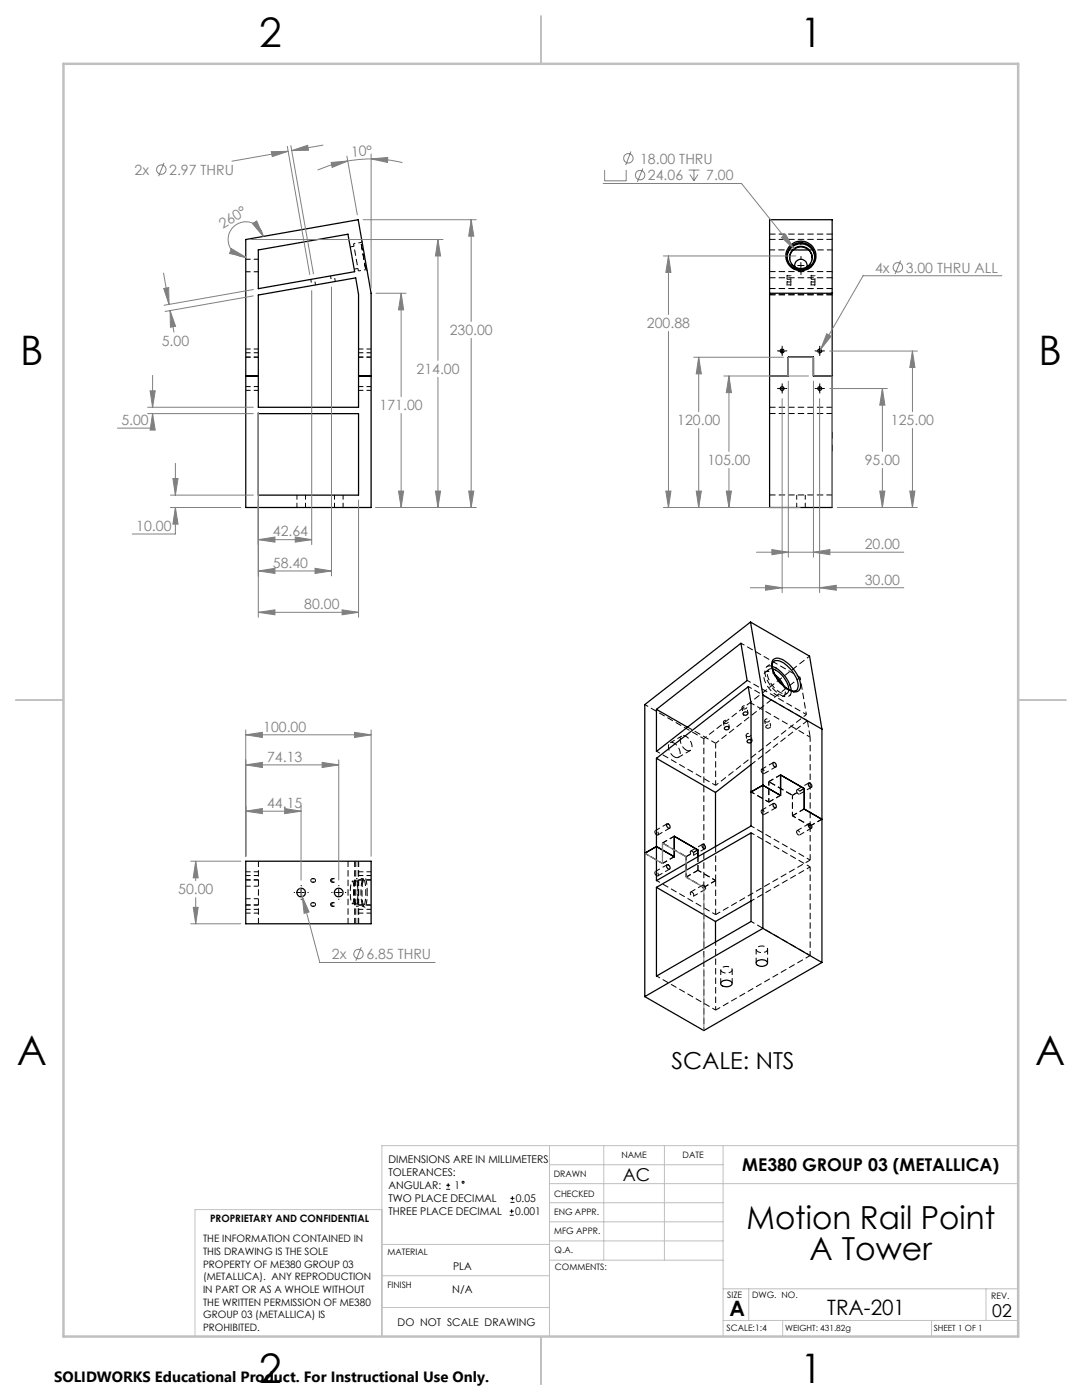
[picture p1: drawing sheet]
<svg xmlns="http://www.w3.org/2000/svg" width="216mm" height="279mm" viewBox="0 0 216 279" stroke-linecap="round" stroke-linejoin="round" font-family="sans-serif">
<g fill="none" stroke="#000" stroke-width=".2" stroke-dasharray="1.3 .6" stroke-dashoffset=".3" stroke-linecap="butt">
<path d="M49.1 54.2h2.5M51.6 51.7h-2.5M157.1 56.2v.7M157.8 56.9v-.7M161.9 56.2v.7M162.6 56.9v-.7M49.1 77.9h2.5M49.1 70.4h2.5M51.6 71.3h-2.5M51.6 77.2h-2.5M51.6 69.7h-2.5M71.6 77.9h2.5"/>
<path d="M71.6 70.4h2.5M74.1 71.3h-2.5M74.1 77.2h-2.5M74.1 69.7h-2.5M59.2 98.8v2.5M66.7 98.8v2.5M159 98.8v2.5M61 101.3v-2.5M68.5 101.3v-2.5M160.7 101.3v-2.5M137.2 145.1l5.6 3.2M144.5 144.3a.45 .45 0 0 1 .2-.6 .45 .45 0 0 1 .6 .3l-.2 .3h-.6"/>
<path d="M148.2 141.4a.45 .45 0 0 1 .2-.6 .45 .45 0 0 1 .6 .3l-.2 .3h-.6M149 147a.45 .45 0 0 1 .2-.7 .45 .45 0 0 1 .7 .3l-.3 .3-.6 .1M149.9 147.6l.2 .2-.2 .3M151.9 153.8v-.2a.47 .47 0 0 1 .6 .2 .47 .47 0 0 1-.1 .6l-.3-.2-.2-.4M152.7 144.1a.45 .45 0 0 1 .3-.7 .45 .45 0 0 1 .6 .3l-.2 .3-.7 .1M152.9 145.3a.45 .45 0 0 1 .3-.7 .45 .45 0 0 1 .6 .3l-.2 .4h-.7M158.9 157.8l.1-.1a.47 .47 0 0 1 .6 .2 .47 .47 0 0 1-.1 .6l-.4-.2-.2-.5M49.1 174.7h2.5M49.1 179.4h2.5M51.6 175.6h-2.5M51.6 174h-2.5M51.6 176.9h-2.5"/>
<path d="M71.6 174.7h2.5M74.1 175.6h-2.5M74.1 174h-2.5M131 174.8a.47 .47 0 0 1-.3-.4 .47 .47 0 0 1 .2-.5 .51 .51 0 0 1 .4 .4 .51 .51 0 0 1-.2 .5h-.1M131 166.6a.47 .47 0 0 1-.3-.4 .47 .47 0 0 1 .2-.5 .51 .51 0 0 1 .4 .4 .51 .51 0 0 1-.2 .6l-.1-.1M138.1 178a.47 .47 0 0 1 .3 .4 .47 .47 0 0 1-.2 .5 .51 .51 0 0 1-.4-.4 .51 .51 0 0 1 .2-.5h.1M138.1 169.9a.47 .47 0 0 1 .3 .4 .47 .47 0 0 1-.2 .4 .51 .51 0 0 1-.4-.3 .51 .51 0 0 1 .2-.6l.1 .1M140.4 176.7l-.1-.1a.47 .47 0 0 0-.1 .6 .47 .47 0 0 0 .6 .3v-.4l-.4-.4M151.9 161.9v-.1a.47 .47 0 0 1 .6 .2 .47 .47 0 0 1-.1 .6l-.3-.2-.2-.5M158.9 166l.1-.1a.47 .47 0 0 1 .6 .1 .47 .47 0 0 1-.1 .7l-.4-.2-.2-.5M161.7 164.8v-17.7M49.1 182.2h2.5"/>
<path d="M51.6 180.6h-2.5M51.6 181.5h-2.5M71.6 182.2h2.5M74.1 180.6h-2.5M74.1 181.5h-2.5"/>
</g>
<path d="M73 53.8l-1-5.4 1 5.4M154.1 133a1.09 1.09 0 0 0-1.2 .2 1.09 1.09 0 0 0-.3 1.2 6.2 6.2 0 0 0 4.2 4.6 1.01 1.01 0 0 0 1.1-1.2M161.7 147.1l-.6-3.3" fill="none" stroke="#000" stroke-width=".2" stroke-dasharray="1.3 .6" stroke-dashoffset="-.1" stroke-linecap="butt"/>
<path d="M70.5 48.6l1 5.5M156.4 136.9a1.55 1.55 0 0 1-.2 2.1h-.4l-.9-.3M160.9 142.6l-1.2-7.4M70.6 178.1l.1-1.2a1 1 0 0 1 .4-1 7.3 7.3 0 0 1 0 4.4 1.8 1.8 0 0 1-.4-1.6l-.1-.6M70.7 178.1l-.1-1.2a1 1 0 0 0-.4-1 7.3 7.3 0 0 0 0 4.4 1.8 1.8 0 0 0 .5-1.6v-.6M72.5 175.4h-1.5M71 180.9h1.5" fill="none" stroke="#000" stroke-width=".2" stroke-dasharray="1.3 .6" stroke-dashoffset=".7" stroke-linecap="butt"/>
<g fill="none" stroke="#000" stroke-width=".2" stroke-dasharray="1.3 .6" stroke-linecap="butt">
<path d="M72.2 48.1l-.2 .3M73 53.8l.3 .2M157.1 51.1v.3M157.1 51.2a2.75 2.75 0 0 0 2.7 2.9 2.75 2.75 0 0 0 2.8-2.9M157.6 51.4v.1M162.1 51.5v-.1M162.6 51.4v-.3M154.2 133.5a.87 .87 0 0 0-.9 .2 .87 .87 0 0 0-.2 1 5 5 0 0 0 3.5 3.8l.6-.2 .2-.7M62.4 176.1h.2M62.6 175.3h-.2M66.3 176.1h.2M66.5 175.3h-.2"/>
<path d="M62.4 180.9h.2M62.6 180.1h-.2M66.3 180.9h.2M66.5 180.1h-.2"/>
</g>
<g fill="none" stroke="#000" stroke-width=".2" stroke-dasharray="1.3 .6" stroke-dashoffset=".6" stroke-linecap="butt">
<path d="M62 55.7l.2 1.3M63 56.8l-.3-1.2M66 55l.2 1.3M66.9 56.2l-.2-1.3M157.1 55v1.2M157.8 56.2v-1.2M161.9 55v1.2M162.6 56.2v-1.2M154.9 138.7a4.9 4.9 0 0 1-2.4-4.1 .98 .98 0 0 1 1.5-.4l.7 .4M161.6 130.9l-21.2 16.5M144.3 144.2l.3 1.2M145.5 145.2l-.2-1.2"/>
<path d="M148.1 141.3l.2 1.2M148.9 146.8l.2 1.2M149.2 142.3l-.2-1.2M150.1 147.8l-.2-1.2M152.6 143.9l.2 1.2M153.8 144.9l-.2-1.2M160.9 142.6l-18.1 14.1M70.5 178.1l.1-1.6a1.03 1.03 0 0 1 .5-1.1 8.9 8.9 0 0 1 0 5.5 1.84 1.84 0 0 1-.5-1.8l-.1-1M73 178.1l-.1 1.7a1.03 1.03 0 0 1-.4 1.1 8.9 8.9 0 0 1 0-5.5 1.84 1.84 0 0 1 .4 1.7l.1 1M140.4 177.1v28.6M144.2 194a.55 .55 0 0 1-.4-.6 .55 .55 0 0 1 .6-.4 1.07 1.07 0 0 1 1.7 .7 1.51 1.51 0 0 1-1.9 .3M151.2 189.9a.55 .55 0 0 1-.3-.6 .55 .55 0 0 1 .6-.4 1.07 1.07 0 0 1 1.6 .7 1.51 1.51 0 0 1-1.9 .3"/>
</g>
<path d="M71.5 54.1l1.5-.3M72 48.4l-1.4 .2M157.4 56.3l-.3-.1h.7l-.4 .1M157.4 56.8l.4 .1h-.7l.3-.1M157.4 55h-.3h.7h-.4M157.4 55.7h-.3h.7h-.4M159.8 53.7a2.23 2.23 0 0 1-2.2-2.3M162.1 51.4a2.23 2.23 0 0 1-2.3 2.3M162.2 56.3l-.3-.1h.7l-.4 .1M162.2 56.8l.4 .1h-.7l.3-.1M162.2 55h-.3h.7h-.4M162.2 55.7h-.3h.7h-.4" fill="none" stroke="#000" stroke-width=".2" stroke-dasharray="1.3 .6" stroke-dashoffset=".8" stroke-linecap="butt"/>
<g fill="none" stroke="#000" stroke-width=".2" stroke-dasharray="1.3 .6" stroke-dashoffset=".4" stroke-linecap="butt">
<path d="M70.6 49.1l-.7 .2M70.7 53.7l.7-.1M153.4 133.6l-.7 .5M156.4 138.9l.7-.6M159.7 135.2l-16.9 13.1M62 175.7a.37 .37 0 0 1 .5-.3 .37 .37 0 0 1 .1 .6 .37 .37 0 0 1-.6-.2v-.1M63 175.7a.37 .37 0 0 1-.6 .3 .37 .37 0 0 1-.1-.6 .37 .37 0 0 1 .6 .2l.1 .1M66 175.7a.37 .37 0 0 1 .5-.3 .37 .37 0 0 1 .1 .6 .37 .37 0 0 1-.6-.2v-.1M66.2 175.7a.37 .37 0 0 1 .5-.3 .37 .37 0 0 1 .1 .6 .37 .37 0 0 1-.6-.2v-.1M71 175.9h-.7M73.3 178.1l-.2-2a.83 .83 0 0 0-.4-1l-.4 1.1M62 180.5a.37 .37 0 0 1 .5-.3 .37 .37 0 0 1 .1 .6 .37 .37 0 0 1-.6-.2v-.1"/>
<path d="M63 180.5a.37 .37 0 0 1-.6 .3 .37 .37 0 0 1-.1-.6 .37 .37 0 0 1 .6 .2l.1 .1M66 180.5a.37 .37 0 0 1 .5-.3 .37 .37 0 0 1 .1 .6 .37 .37 0 0 1-.6-.2v-.1M66.2 180.5a.37 .37 0 0 1 .5-.3 .37 .37 0 0 1 .1 .6 .37 .37 0 0 1-.6-.2v-.1M70.3 180.4h.7M72.5 180.9l-.1-.6M161.7 190.7v-17.7"/>
</g>
<g fill="none" stroke="#000" stroke-width=".25">
<path d="M49 47.8l22.5-3.9 2.5 14.6v42.8h-25zM51.5 58.9l19.5-3.4 .5 3.3v22.5h-20zM51.5 49.9l17.9-3.2 1.4 7.5-19.3 3.4zM153.6 43.9h12.5v57.4h-12.5zM153.6 58.5h12.5M157.1 51.3a2.76 2.76 0 0 1 2.7-2.6 2.76 2.76 0 0 1 2.8 2.6M157.6 51.4a2.26 2.26 0 0 1 2.2-2.1 2.26 2.26 0 0 1 2.3 2.1M158.3 49.9h3.1M158.6 53.2a1.26 1.26 0 0 1 1.2-1.5 1.26 1.26 0 0 1 1.2 1.5M49 75h2.5M71.5 75h2.5M153.6 75h3.7v-3.7h5v3.7h3.8"/>
<path d="M51.5 82.6h20v16.2h-20zM149.8 124.1l-21.1 16.5v58.3M149.8 124.1l2.4 14.6M149.8 124.1l11.7 6.9 2.5 14.5M152.2 138.7v46.6M152.2 138.7l11.8 6.8M154.1 133a6.4 6.4 0 0 1 3.8 4.8M154.2 133.5a5.1 5.1 0 0 1 3.2 4.1M154.2 131.7a1.67 1.67 0 0 1 2.2 .1 7.2 7.2 0 0 1 3.3 5.2 1.22 1.22 0 0 1-.7 1.1 1.22 1.22 0 0 1-1.3-.3 7.1 7.1 0 0 1-3.7-5.4zM154.4 132a2.23 2.23 0 0 1 2.6 .8 5.9 5.9 0 0 1 2.2 4.3 .91 .91 0 0 1-1.4 .7 6.6 6.6 0 0 1-3.7-5.1zM154.7 134.7a5.8 5.8 0 0 1 1.7 2.2M131 151.3l18.3-14.2 .6 3.2v24.6l-18.9 10.9z"/>
<path d="M131 141.6l16.8-13.2 1.3 7.4-18.1 14.2zM131 151.3l11.8 6.9M131 141.6l6.2 3.5M142.8 158.2v10.7M144.6 145.2a.48 .48 0 0 1 .5-.3 .48 .48 0 0 1 .4 .4 .45 .45 0 0 1-.5 .4 .45 .45 0 0 1-.4-.5zM148.4 142.2a.38 .38 0 0 1 .6-.1 .38 .38 0 0 1 0 .6 .39 .39 0 0 1-.5 .1 .39 .39 0 0 1-.2-.5zM149.9 147.6a.45 .45 0 0 0-.6 0 .45 .45 0 0 0-.1 .6h.7M149.9 158l2.3-1.3 3.6 2.1v-4.1l4.7 2.7v4.1l3.5 2M149.9 152.6l-7.1 5.6M154.3 152.2a.48 .48 0 0 1 .5 .3 .48 .48 0 0 1-.1 .6l-.4-.3zM161.4 156.2a.58 .58 0 0 1 .5 .9 .56 .56 0 0 1-.5-.9zM164 145.5v46.6"/>
<path d="M49 171.9h25v12.5h-25zM128.7 170.3l2.3-1.4 3.5 2.1v-4.1l4.7 2.7v1.4M131 177.1l18.9-10.9v17.7l-18.9 10.9zM131 177.1l11.8 6.8M133 172.6a.47 .47 0 0 1 .6 .3 .47 .47 0 0 1-.1 .6l-.5-.5zM133 164.5a.49 .49 0 0 1 .6 .2 .49 .49 0 0 1-.1 .6l-.5-.4zM140.1 168.6a.48 .48 0 0 1 .6 .2 .48 .48 0 0 1-.2 .6l-.3-.3zM149.9 179.8l-7.1 4.1M154.3 160.4a.46 .46 0 0 1 .5 .2 .46 .46 0 0 1-.1 .6l-.4-.2zM161.3 164.5a.54 .54 0 0 1 .6 .2 .54 .54 0 0 1 0 .6 .64 .64 0 0 1-.6-.8zM142.8 183.9v4.1M144 195.9a1.39 1.39 0 0 1 2.1 .4 1.36 1.36 0 0 1-2.3 0z"/>
<path d="M151.1 191.8a1.62 1.62 0 0 1 2 .3 1.22 1.22 0 0 1-1.9 .6l-.3-.4zM152.2 185.3l11.8 6.8M152.2 185.3l-23.5 13.6M164 192.1l-23.6 13.6-11.7-6.8"/>
<circle cx="159.8" cy="51.4" r="2.23"/>
<circle cx="159.8" cy="51.1" r="2.73"/>
<circle cx="159.8" cy="51.1" r="2.98"/>
<circle cx="156.1" cy="70" r=".37"/>
<circle cx="156.1" cy="77.6" r=".37"/>
<circle cx="163.6" cy="70.1" r=".38"/>
<circle cx="163.6" cy="77.6" r=".37"/>
<circle cx="60.1" cy="178.1" r=".85"/>
<circle cx="67.6" cy="178.1" r=".86"/>
</g>
<g fill="none" stroke="#000" stroke-width=".2" stroke-dasharray="1.3 .6" stroke-dashoffset=".1" stroke-linecap="butt">
<path d="M153.6 58.7h12.5M153.6 46.7h12.5M153.6 47.8h12.5M166.1 58.9h-12.5M166.1 55.4h-12.5M166.1 54.2h-12.5M166.1 57.6h-12.5M153.6 98.8h12.5M166.1 81.3h-12.5M166.1 82.5h-12.5M140.4 147.4v29.7M51.6 171.9v12.5"/>
<path d="M69.4 171.9v12.5M71.5 171.9v12.5M71.6 171.9v12.5M142.8 175.7v6.8M142.8 168.9v6.8M161.7 171.6v-6.8M70.8 184.4v-12.5M71 184.4v-12.5"/>
</g>
<g fill="none" stroke="#000" stroke-width=".2" stroke-dasharray="1.3 .6" stroke-dashoffset=".2" stroke-linecap="butt">
<path d="M153.6 49.9h4.7M161.4 49.9h4.7M154.2 132.2a4.1 4.1 0 0 0 1.3 3.9l1.6 1.5M134.6 151.1a2.06 2.06 0 0 1-.9-2.8 1.6 1.6 0 0 1 1.9 1.3 .99 .99 0 0 1-.6 1.6l-.4-.1M135.4 151.1l2.3-1.3M136.1 146.9l-2.4 1.3M136.9 149.7a2.06 2.06 0 0 1-.9-2.8 1.6 1.6 0 0 1 1.9 1.3 .99 .99 0 0 1-.6 1.6l-.4-.1M142.8 148.3v8.4M149.9 152.6l11.2-8.8M152.5 154.4l2.3-1.4M154.3 152.2l-2.3 1.3M155.8 154.6l-2.4 1.4"/>
<path d="M155.8 158.7l-2.4 1.4M159.6 158.5l2.3-1.4M160.5 157.4l-2.4 1.3M161.4 156.2l-2.3 1.4M131.3 174.8l2.3-1.4M131.3 166.6l2.3-1.3M133.1 172.6l-2.3 1.3M133.1 164.4l-2.3 1.4M134.6 166.9l-2.4 1.3M134.6 171l-2.4 1.3M138.3 178.9l2.4-1.4M138.3 170.7l2.4-1.3"/>
<path d="M139.3 171v2.7M139.3 169.6l-2.4 1.4M139.3 173.7l-2.4 1.3M140.2 176.7l-2.4 1.3M140.2 168.5l-2.4 1.4M140.4 177.1l2.4-1.4M152.5 162.6l2.3-1.4M154.3 160.3l-2.3 1.4M159.6 166.6l2.3-1.3M160.5 161.4l-2.4 1.4M161.4 164.4l-2.3 1.4M161.7 171.6l-18.9 10.9"/>
<path d="M161.7 164.8l2.3-1.3M143.8 193.5v2.8M146.1 196.3v-2.8M150.9 189.5v2.7M153.2 192.2v-2.7M142.8 201.6l18.9-10.9"/>
</g>
<path d="M159.8 54.2a1.25 1.25 0 0 1-1.2-1M161.1 53.2a1.25 1.25 0 0 1-1.3 1M154.4 132l-1.4 1.1M157.5 138.9l1.4-1.1" fill="none" stroke="#000" stroke-width=".2" stroke-dasharray="1.3 .6" stroke-dashoffset=".9" stroke-linecap="butt"/>
<g fill="none" stroke="#000" stroke-width=".2" stroke-dasharray="1.3 .6" stroke-dashoffset=".5" stroke-linecap="butt">
<path d="M147.9 128.4l11.8 6.8M128.7 140.6l11.7 6.8M142.8 156.7l-11.8-6.8M149.9 140.3l11.8 6.8M153.4 156v4.1M160.9 142.6l-11.8-6.8M161.1 143.8l-11.8-6.8M72.3 176.2l-.1 2.3 .2 1.8M72.3 176.3l.2-1M128.7 170.3l3.5 2M132.2 172.3v-4.1M136.9 171v4"/>
<path d="M136.9 175l3.5 2.1M139.3 173.7l3.5 2M149.9 179.8l11.8-6.8M153.4 160.1l-3.5-2.1M158.1 162.8v-4.1M161.7 173l-11.8-6.8M161.7 171.6l-11.8-6.8M161.7 164.8l-3.6-2M72.4 180.3a.68 .68 0 0 0 .4 .8l.3-1 .2-2M131 194.8l11.8 6.8M142.8 188v13.6M142.8 182.5l-11.8-6.8"/>
<path d="M149.9 183.9l11.8 6.8"/>
</g>
<path d="M158.1 158.7l-4.7-2.7M132.2 168.2l4.7 2.8" fill="none" stroke="#000" stroke-width=".2" stroke-dasharray="1.3 .6" stroke-dashoffset="-.2" stroke-linecap="butt"/>
<path d="M157.1 137.6l.9 .3 .9-.1" fill="none" stroke="#000" stroke-width=".2" stroke-dasharray="1.3 .6" stroke-dashoffset="1" stroke-linecap="butt"/>
<g fill="none" stroke="#808080" stroke-width=".2">
<path d="M32.7 32.5l-1.1 2.7M54.2 30.3l3.3-.1-3.2 1.1zM57.3 29.2l4.5 25.6M57.5 30.2l-11.2 2M58 29.1l4.5 25.5M58.2 30.1l3.2-1.1 .2 1zM64.5 29l-6.3 1.1M66.1 32.4l3.3-.3-3.1 1.3zM69.2 31.2l2.1 11.7M69.4 32.1a24.7 24.7 0 0 0-6 1.8M74 31.7l3.4-.3-.1 1zM74 31.7l-2.3 .1-2.3 .3"/>
<path d="M74 31.7a25.5 25.5 0 0 1 6.3 .8M74 30.7v26.8M120.4 36.6h27.6l10.4 13M120.6 33.9v2.2h4.4v-2.2M125.9 30.2l-1.1 2.7M128.3 33.6l-1.1 2.7M137.4 33.9h2.2M137.7 34.8l.8 1.3M138.5 33.9v2.2M139.3 34.8l-.8 1.3M32.6 54.5l1.1 6.2M32.7 57.6l1-.2v3.3z"/>
<path d="M46.2 49.6l2.8 1.7-3.2-.7zM50.1 47.8h38.3M50.4 44.6l.8-.5 1.3 3.1zM50.6 57.8l-17.9 3.1M50.6 59.1l-17.7 3.1M52.5 47.2a3.5 3.5 0 0 0-3.9-2.9 3.5 3.5 0 0 0-3.1 3.7 3.5 3.5 0 0 0 3.5 3.3M62.2 58v50.7M66.1 57.3v57.6M72.5 43.9h22.5M75 58.5h6M80 58.5v20.7M80 58.5l.5 3.3h-1z"/>
<path d="M87.4 47.8v24.1M87.4 47.8l.5 3.3h-1zM94 43.9v20.3M94 43.9l.5 3.2h-1zM132.4 51.1h26.4M133.4 51.1v11.7M133.4 51.1l.5 3.3h-1zM155.9 47.4l.8-.7 1.7 2.9zM179.7 52l-1.1 2.7M199.9 55h-27.7l-8.8 15.4M30 78h1l-.6 3.3zM30.4 74.9v6.4"/>
<path d="M33.9 62l1.1 3.1-1 .2zM33.9 62l.8 4.3M87.4 75.3v26M94 67.5v33.8M133.4 66.1v35.2M138.4 71.3h17.9M139.4 71.3l.5 3.3h-1zM139.4 71.3v10.9M144.4 75h16.9M145.5 75l.4 3.4h-1zM145.5 75v15.1M156.1 79.6v38.7"/>
<path d="M157.3 76.1v35.1M162.3 76.1v35.1M163.5 79.6v38.7M165 66.6l.8 .5-2 2.6zM165.6 77.5h11.5M165.6 70.1h17.5M176.1 77.5v12.6M176.1 77.5l.5 3.4h-1.1zM182.1 70.1v12.1M182.1 70.1l.5 3.2h-1.1zM29.5 81.3h21.1M29.5 82.6h21.1"/>
<path d="M30.4 82.6v2.8h-7M30.4 82.6l.6 3.2h-1zM34 98.8h16.6M34.5 95.5h1l-.5 3.3zM35 92.5v6.3M51.5 82.3v40.9M71.5 99.8v23.4M79.5 98h1l-.5 3.3zM80 82.5v18.8M86.9 98h1l-.5 3.3zM93.5 98h1l-.5 3.3zM132.9 98h1l-.5 3.3z"/>
<path d="M138.9 98h1l-.5 3.3zM139.4 85.5v15.8M144.9 98h1l-.4 3.3zM145.5 93.5v7.8M175.5 98h1.1l-.5 3.3zM176.1 93.5v7.8M181.5 98h1.1l-.5 3.3zM182.1 85.5v15.8M34 101.3h14M35 101.3l.5 3.3h-1zM35 101.3v5.3h-8.6M51.5 107.7l3.4-.5v1z"/>
<path d="M51.5 113.9l3.4-.5v1zM51.5 107.7h10.7M51.5 113.9h14.6M58.9 107.2l3.3 .5-3.3 .5zM62.9 113.4l3.2 .5-3.2 .5zM75 101.3h20M132.4 101.3h27.3M149.7 117.3h30.6M151 110.2h29.3M152.8 116.8l3.3 .5-3.3 .5zM154 109.7l3.3 .5-3.3 .5zM162.3 110.2l3.3-.5v1z"/>
<path d="M163.5 117.3l3.4-.5v1zM167.1 101.3h16M51.5 122.2l3.4-.5v1zM51.5 122.2h20M68.3 121.7l3.2 .5-3.2 .5zM49 152.6l3.4-.4v1zM49 146.6l3.4-.4v1zM49 145.7v25.2M49 152.6h18.6M49 146.6h25M64.3 152.2l3.3 .4-3.3 .6zM67.6 151.7v23.9"/>
<path d="M70.7 146.2l3.3 .4-3.3 .6zM74 145.7v25.2M38.1 171.9h9.9M39.1 171.9l.4 3.3h-.9zM39.1 171.9v3.9M39.1 179.1v5.3M49 161.9l3.4-.5v1zM49 161.9h11.1M56.8 161.4l3.3 .5-3.3 .5zM59.9 177.3l.4 1.7M60.1 160.9v14.7M60.3 179l1.4 3-1 .3z"/>
<path d="M60.3 179l3.5 13.1h23M38.1 184.4h9.9M38.6 181.1h.9l-.4 3.3zM72.1 189.1l-1.1 2.6"/>
<circle cx="32.2" cy="33.8" r=".94"/>
<circle cx="125.4" cy="31.6" r=".94"/>
<circle cx="127.7" cy="34.9" r=".94"/>
<circle cx="179.1" cy="53.3" r=".95"/>
<circle cx="71.5" cy="190.4" r=".94"/>
</g>
<g fill="none" stroke="#000" stroke-width=".2">
<path d="M159.2 53h1.2M159.8 52.4v1.2M155.4 70.1h1.3M155.4 77.5h1.3M156.1 69.4v1.3M156.1 76.9v1.3M162.9 70.1h1.3M162.9 77.5h1.3M163.5 69.4v1.3M163.5 76.9v1.3M59.5 178.1h1.2M60.1 177.5v1.3"/>
<path d="M67 178.1h1.2M67.6 177.5v1.3M89 237.3h.8M89 236.5h.8M89.4 236.1v.9M101.8 240h.9M101.8 239.1h.9M102.2 238.7v.8M101.7 242.5h.8M101.7 241.7h.8M102.1 241.3v.8"/>
<circle cx="92.4" cy="235.9" r=".2"/>
</g>
<g fill="none" stroke="#000" stroke-width=".2" stroke-dasharray="15.2 1.3 1.3 1.3" stroke-linecap="butt">
<path d="M158.6 53h-.6M159.8 51.7v-.6M159.8 54.2v.7M161.1 53h.6M155.5 70h-.4M155.5 77.5h-.4M156.1 69.4v-.4M156.1 70.7v.3M156.1 76.9v-.4M156.1 78.2v.3M156.7 70h.4M156.7 77.5h.4"/>
<path d="M163 70h-.4M163 77.5h-.4M163.6 69.4v-.4M163.6 70.7v.3M163.6 76.9v-.4M163.6 78.2v.3M164.2 70h.4M164.2 77.5h.4M58.9 178.1h-.3M60.1 176.9v-.3M60.1 179.4v.2M61.4 178.1h.2"/>
<path d="M66.4 178.1h-.3M67.6 176.9v-.3M67.6 179.4v.2M68.9 178.1h.2"/>
</g>
<path d="M153.6 75h3.7v-3.7h5v3.7h3.8M128.7 170.3l3.5 2v-4l4.7 2.7v4l3.5 2.1" fill="none" stroke="#808080" stroke-width=".25"/>
<path d="M166.1 101.3v-26.3" fill="none" stroke="#808080" stroke-width=".2" stroke-dasharray="15.2 1.3 1.3 1.3" stroke-dashoffset="4" stroke-linecap="butt"/>
<path d="M140.4 205.7v-28.6" fill="none" stroke="#808080" stroke-width=".2" stroke-dasharray="15.2 1.3 1.3 1.3" stroke-dashoffset="2.9" stroke-linecap="butt"/>
<g fill="none" stroke="#c0c0c0" stroke-width=".2">
<path d="M109.6 228.6v38.1M109.6 232.4h34.7M109.6 236.2h93.6M120.5 228.6v22.9M132.6 228.6v22.9M144.3 228.6v38.1M203.2 228.6h-127v38.1M76.2 254.6h33.4M76.2 248.4h33.4M76.2 241.4h-37.3v25.3M109.6 251.5h34.7M109.6 240h34.7"/>
<path d="M109.6 243.8h34.7M109.6 247.7h34.7M144.3 257.2h58.9M149.4 257.2v6.3M196.7 257.2v6.3M76.2 260.9h33.4M144.3 263.5h58.9M156.2 263.5v3.2M185.9 263.5v3.2"/>
</g>
<path d="M108 3.2v9.5M3.1 139.7h9.6M203.2 139.7h9.5M108 266.7v9.6" fill="none" stroke="#c0c0c0" stroke-width=".25"/>
<path d="M12.7 12.7h190.5v254h-190.5z" fill="none" stroke="#c0c0c0" stroke-width=".5"/>
<g fill="#808080">
<path d="M93.5 98h1l-.5 3.3zM94 43.9l.5 3.2h-1zM79.5 98h1l-.5 3.3zM80 58.5l.5 3.3h-1zM86.9 98h1l-.5 3.3zM87.4 47.8l.5 3.3h-1zM30 78h1l-.6 3.3zM30.4 82.6l.6 3.2h-1zM32.7 57.6l1-.2v3.3zM33.9 62l1.1 3.1-1 .2zM34.5 95.5h1l-.5 3.3zM35 101.3l.5 3.3h-1zM51.5 122.2l3.4-.5v1zM68.3 121.7l3.2 .5-3.2 .5zM58.9 107.2l3.3 .5-3.3 .5zM51.5 107.7l3.4-.5v1zM62.9 113.4l3.2 .5-3.2 .5zM51.5 113.9l3.4-.5v1zM54.2 30.3l3.3-.1-3.2 1.1zM58.2 30.1l3.2-1.1 .2 1zM154 109.7l3.3 .5-3.3 .5zM162.3 110.2l3.3-.5v1zM144.9 98h1l-.4 3.3zM145.5 75l.4 3.4h-1zM138.9 98h1l-.5 3.3zM139.4 71.3l.5 3.3h-1zM132.9 98h1l-.5 3.3zM133.4 51.1l.5 3.3h-1zM155.9 47.4l2.5 2.2-1.7-2.9zM175.5 98h1.1l-.5 3.3zM176.1 77.5l.5 3.4h-1.1zM181.5 98h1.1l-.5 3.3zM182.1 70.1l.5 3.2h-1.1zM165 66.6l-1.2 3.1 2-2.6zM163.5 117.3l3.4-.5v1zM152.8 116.8l3.3 .5-3.3 .5z"/>
<path d="M74 31.7l3.4-.3-.1 1zM66.1 32.4l3.3-.3-3.1 1.3z"/>
<path d="M46.2 49.6l2.8 1.7-3.2-.7zM50.4 44.6l.8-.5 1.3 3.1z"/>
<path d="M49 161.9l3.4-.5v1zM56.8 161.4l3.3 .5-3.3 .5zM49 152.6l3.4-.4v1zM64.3 152.2l3.3 .4-3.3 .6zM49 146.6l3.4-.4v1zM70.7 146.2l3.3 .4-3.3 .6zM39.1 171.9l.4 3.3h-.9zM38.6 181.1h.9l-.4 3.3zM60.3 179l.4 3.3 1-.3z"/>
</g>
<g font-size="8.1">
<text x="51.7" y="9.3">2</text>
<text x="159.7" y="9.3">1</text>
<text x="4" y="72.8">B</text>
<text x="207.2" y="72.8">B</text>
<text x="3.3" y="212.5">A</text>
<text x="206.5" y="212.5">A</text>
<text x="51.7" y="276">2</text>
<text x="159.7" y="276">1</text>
</g>
<g font-size="6.3">
<text x="149" y="245.4">Motion Rail Point</text>
<text x="161.6" y="251.4">A Tower</text>
</g>
<text font-size="4.7" x="134" y="213.4">SCALE: NTS</text>
<g font-size="4.2">
<text x="145.6" y="262.7">A</text>
<text x="165.1" y="262.4">TRA-201</text>
</g>
<g font-size="3.5">
<text x="148.1" y="233.6">ME380 GROUP 03 (METALLICA)</text>
<text x="124.3" y="235.6">AC</text>
<text x="198" y="262.8">02</text>
</g>
<text font-size="3" x="10.8" y="275.7">SOLIDWORKS Educational Product. For Instructional Use Only.</text>
<g font-size="2.8" fill="#808080">
<text x="26.9" y="34.9">2x</text>
<text x="33.8" y="34.9">2.97 THRU</text>
<text x="70.1" y="31.3" transform="rotate(-4 70.1 31.3)">10°</text>
<text x="127.7" y="32.6">18.00 THRU</text>
<text x="129.3" y="36">24.06</text>
<text x="140.9" y="36">7.00</text>
<text x="44.4" y="45.7" transform="rotate(-31 44.4 45.7)">260°</text>
<text x="174.6" y="54.4">4x</text>
<text x="180.7" y="54.4">3.00 THRU ALL</text>
<text x="129.1" y="65.5">200.88</text>
<text x="32.3" y="69">5.00</text>
<text x="89.7" y="66.9">230.00</text>
<text x="83.1" y="74.7">214.00</text>
<text x="75.8" y="81.9">171.00</text>
<text x="24.2" y="84.8">5.00</text>
<text x="135.1" y="84.9">120.00</text>
<text x="177.8" y="84.9">125.00</text>
<text x="141.2" y="92.8">105.00</text>
<text x="172.6" y="92.8">95.00</text>
<text x="27.2" y="106">10.00</text>
<text x="54.5" y="107.1">42.64</text>
<text x="54.5" y="113.3">58.40</text>
<text x="172.6" y="109.6">20.00</text>
<text x="172.6" y="116.7">30.00</text>
<text x="60.7" y="121.6">80.00</text>
<text x="52.5" y="146">100.00</text>
<text x="53.3" y="152">74.13</text>
<text x="53.3" y="161.2">44.15</text>
<text x="35.6" y="178.5">50.00</text>
<text x="66.2" y="191.4">2x</text>
<text x="73.1" y="191.5">6.85 THRU</text>
</g>
<g font-size="2.1">
<text x="77.5" y="232.2">DIMENSIONS ARE IN MILLIMETERS</text>
<text x="77.5" y="234.7">TOLERANCES:</text>
<text x="77.5" y="237.3">ANGULAR:</text>
<text x="77.5" y="239.9">TWO PLACE DECIMAL</text>
<text x="90.7" y="237.3">1</text>
<text x="102.9" y="239.9">0.05</text>
<text x="77.5" y="242.5">THREE PLACE DECIMAL</text>
<text x="102.8" y="242.5">0.001</text>
<text x="90.4" y="253.4">PLA</text>
<text x="90.3" y="258.1">N/A</text>
<text x="79.3" y="264.6">DO NOT SCALE DRAWING</text>
</g>
<g font-size="2">
<text x="41.9" y="244">PROPRIETARY AND CONFIDENTIAL</text>
<text x="40.5" y="248">THE INFORMATION CONTAINED IN</text>
<text x="40.5" y="250.5">THIS DRAWING IS THE SOLE</text>
<text x="40.5" y="253">PROPERTY OF ME380 GROUP 03</text>
<text x="40.5" y="255.5">(METALLICA). ANY REPRODUCTION</text>
<text x="40.5" y="258.1">IN PART OR AS A WHOLE WITHOUT</text>
<text x="40.5" y="260.6">THE WRITTEN PERMISSION OF ME380</text>
<text x="40.5" y="263.1">GROUP 03 (METALLICA) IS</text>
<text x="40.5" y="265.6">PROHIBITED.</text>
</g>
<g font-size="1.8">
<text x="124" y="231.1">NAME</text>
<text x="136.2" y="231.1">DATE</text>
<text x="110.5" y="234.8">DRAWN</text>
<text x="110.5" y="238.9">CHECKED</text>
<text x="110.6" y="242.5">ENG APPR.</text>
<text x="77.3" y="250.5">MATERIAL</text>
<text x="110.6" y="246.3">MFG APPR.</text>
<text x="110.7" y="250">Q.A.</text>
<text x="77.3" y="257">FINISH</text>
<text x="110.7" y="253.5">COMMENTS:</text>
<text x="145.1" y="259">SIZE</text>
<text x="150.1" y="259.1">DWG. NO.</text>
<text x="197.8" y="259.2">REV.</text>
<text x="145" y="265.7">SCALE:1:4</text>
</g>
<g font-size="1.7">
<text x="156.7" y="265.7">WEIGHT: 431.82g</text>
<text x="186.3" y="265.7">SHEET 1 OF 1</text>
</g>
</svg>
